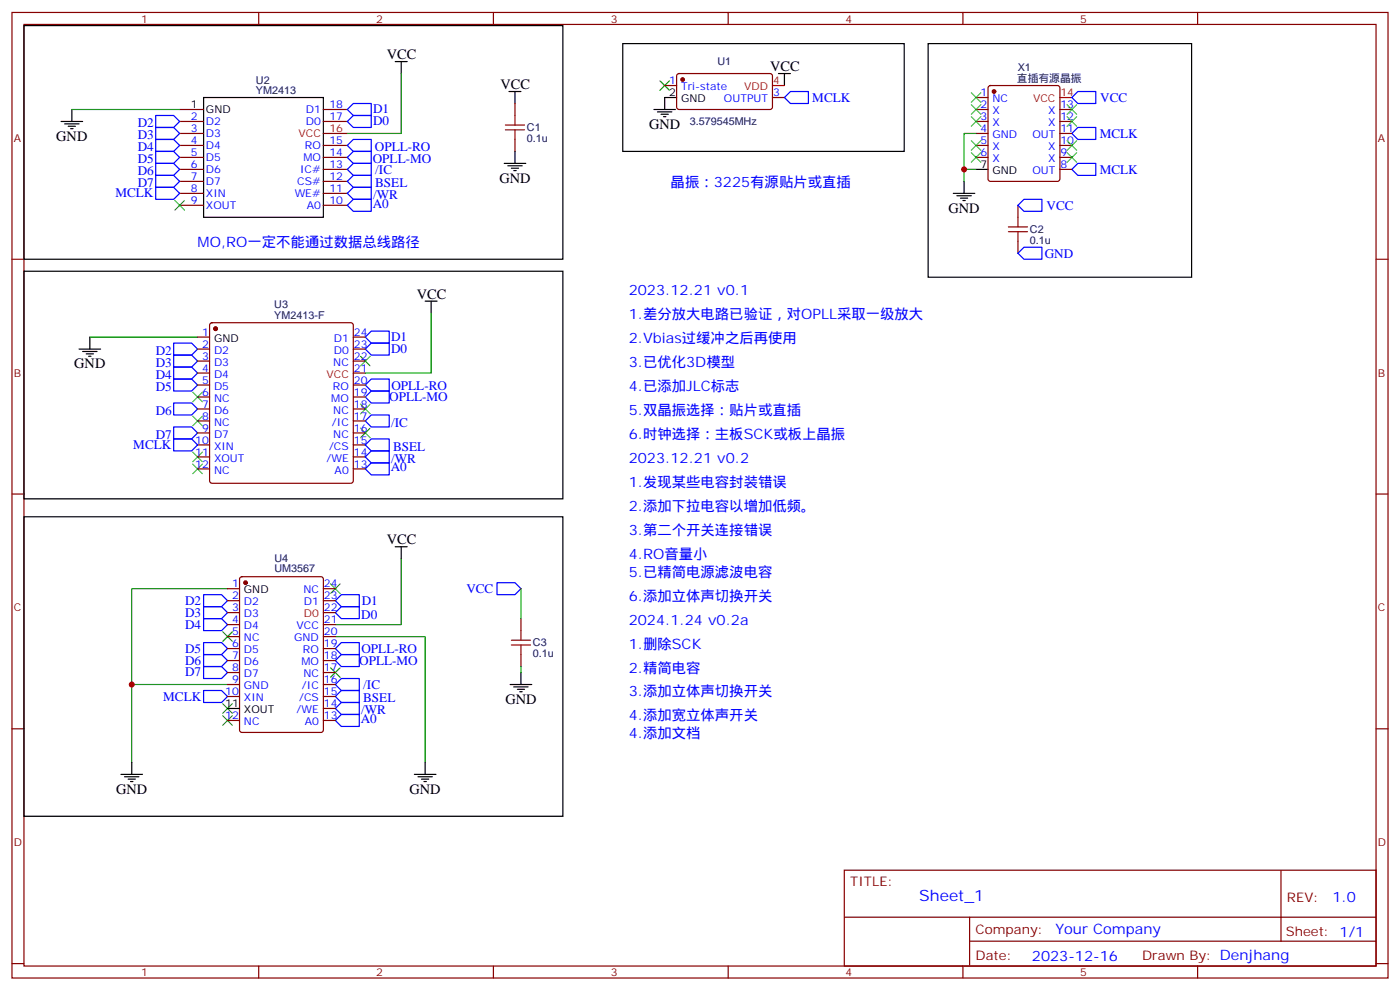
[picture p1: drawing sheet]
<svg xmlns="http://www.w3.org/2000/svg" width="412mm" height="292mm" viewBox="0 0 412 292" stroke-linecap="round" stroke-linejoin="round" font-family="sans-serif">
<g fill="none" stroke="#870000" stroke-width=".35">
<path d="M3.5 3.7h405.4v284.3h-405.4zM7.1 7.2h398.2v277.3h-398.2zM76.2 3.7v3.5M145.3 3.7v3.5M214.5 3.7v3.5M283.6 3.7v3.5M352.8 3.7v3.5M52.9 32.2h7.1M52.9 35.8h7.1M52.9 39.3h7.1M95.2 32.2h7.1M95.2 35.8h7.1"/>
<path d="M95.2 39.3h7.1M151.7 30.5v3.5M195.8 25.2h3.5M199.6 21.9l.4-.2h27.1l.4 .7v9.4l-.7 .4h-27l-.5-.7v-9.1zM227.5 28.7h3.6M287.5 32.2h3.5M287.5 35.8h3.5M287.5 39.3h3.5M287.5 28.7h3.5M291.3 25.4l.4-.2h19.8l.5 .2 .2 .5v26.8l-.2 .5-.5 .2h-19.8l-.5-.2-.2-.5v-26.8zM312.2 32.2h3.5M312.2 35.8h3.5"/>
<path d="M312.2 39.3h3.5M52.9 42.8h7.1M52.9 46.4h7.1M52.9 49.9h7.1M52.9 53.4h7.1M52.9 56.9h7.1M95.2 42.8h7.1M95.2 46.4h7.1M95.2 49.9h7.1M95.2 53.4h7.1M95.2 56.9h7.1M151.7 41.1v3.5"/>
<path d="M287.5 42.8h3.5M287.5 46.4h3.5M312.2 42.8h3.5M312.2 46.4h3.5M312.2 49.9h3.5M3.5 76.3h3.6M52.9 60.5h7.1M95.2 60.5h7.1M299.9 60.5v3.5M299.9 71v3.6M405.3 76.3h3.6M58.2 99.3h3.5"/>
<path d="M62 95.2l.4-.2h41l.5 .2 .2 .5v45.9l-.3 .5-.4 .2h-41l-.5-.2-.2-.5v-45.9zM104.1 99.3h3.5M58.2 102.8h3.5M58.2 106.3h3.5M58.2 109.9h3.5M58.2 113.4h3.5M58.2 116.9h3.5M104.1 102.8h3.5M104.1 106.3h3.5M104.1 109.9h3.5M104.1 113.4h3.5M104.1 116.9h3.5"/>
<path d="M58.2 120.4h3.5M58.2 124h3.5M58.2 127.5h3.5M58.2 131h3.5M58.2 134.5h3.5M58.2 138.1h3.5M104.1 120.4h3.5M104.1 124h3.5M104.1 127.5h3.5M104.1 131h3.5M104.1 134.5h3.5M104.1 138.1h3.5"/>
<path d="M3.5 145.5h3.6M405.3 145.5h3.6M67 173.4h3.6M67 176.9h3.6M70.8 170l.5-.2h23.2l.7 .5v44.7l-.4 .6-23.5 .1-.7-.5v-44.7zM95.2 173.4h3.6M95.2 176.9h3.6M67 180.4h3.6M67 183.9h3.6M67 187.5h3.6M67 191h3.6M67 194.5h3.6"/>
<path d="M67 198h3.6M95.2 180.4h3.6M95.2 183.9h3.6M95.2 187.5h3.6M95.2 191h3.6M95.2 194.5h3.6M95.2 198h3.6M153.5 182.2v3.5M153.5 192.8v3.5M3.5 214.6h3.6M67 201.6h3.6M67 205.1h3.6"/>
<path d="M67 212.2h3.6M95.2 201.6h3.6M95.2 205.1h3.6M95.2 212.2h3.6M95.2 208.6h3.6M405.3 214.6h3.6M248.7 256.3h156.6v28.2h-156.6zM377.3 256.3v20.9M248.7 270.1h156.5M285.6 277.2h119.6M285.6 270.1v14.1M3.5 283.8h3.6"/>
<path d="M76.2 284.5v3.5M145.3 284.5v3.5M214.5 284.5v3.5M283.6 284.5v3.5M352.8 284.5v3.5M405.3 283.8h3.6"/>
</g>
<g fill="none" stroke="#000" stroke-width=".35">
<path d="M7.1 7.5h158.7v68.8h-158.7zM116.4 18.1h3.5M118.2 18.1v3.6M183.4 12.8h82.9v31.8h-82.9zM273.4 12.8h77.6v68.8h-77.6zM18 35.8h6.3M19 36.5h4.3M20.1 37.2h2.1M20.8 37.9h.7M21.2 32.2v3.6M60 28.7h35.2v35.3h-35.2zM149.9 27h3.6"/>
<path d="M151.7 27v3.5M192.6 32.2h6.4M193.7 32.9h4.2M194.7 33.7h2.1M195.4 34.4h.7M199.3 28.7h-3.5v3.5M229.3 21.7h3.5M231.1 21.7v3.5M148.5 48.1h6.4M149.6 48.8h4.2M150.6 49.5h2.2M151.3 50.2h.7"/>
<path d="M151.7 44.6v3.5M280.8 56.9h6.4M281.9 57.6h4.2M282.9 58.3h2.1M283.6 59.1h.7M284 53.4v3.5M287.5 49.9h3.5M7.1 79.9h158.7v67h-158.7zM26.5 99.3v3.5M125.2 88.7h3.6M127 88.7v3.5M23.3 102.8h6.3"/>
<path d="M24.3 103.5h4.3M25.4 104.2h2.1M26.1 104.9h.7M7.1 152.2h158.7v88.2h-158.7zM116.4 161h3.5M118.2 161v3.5M153.5 198v3.6M67 208.6h3.6M150.3 201.6h6.3M151.3 202.3h4.3M152.4 203h2.1M153.1 203.7h.7"/>
<path d="M35.6 228h6.4M36.7 228.7h4.2M37.7 229.4h2.2M38.5 230.2h.7M38.8 224.5v3.5M122.1 228h6.3M123.1 228.7h4.3M124.2 229.4h2.1M124.9 230.2h.7M125.2 224.5v3.5"/>
</g>
<g fill="none" stroke="#3c3" stroke-width=".35">
<path d="M194.4 23.8l2.8 2.8M197.2 23.8l-2.8 2.8M286.1 27.3l2.8 2.8M286.1 30.8l2.8 2.9M286.1 34.4l2.8 2.8M288.9 27.3l-2.8 2.8M288.9 30.8l-2.8 2.9M288.9 34.4l-2.8 2.8M314.3 34.4l2.8 2.8M314.3 30.8l2.8 2.9M317.1 34.4l-2.8 2.8M317.1 30.8l-2.8 2.9"/>
<path d="M51.5 59.1l2.8 2.8M54.3 59.1l-2.8 2.8M286.1 41.4l2.8 2.8M286.1 44.9l2.8 2.9M288.9 41.4l-2.8 2.8M288.9 44.9l-2.8 2.9M314.3 44.9l2.8 2.9M314.3 41.4l2.8 2.8M317.1 44.9l-2.8 2.9M317.1 41.4l-2.8 2.8M56.8 115.5l2.8 2.8M59.6 115.5l-2.8 2.8"/>
<path d="M106.2 119l2.8 2.8M106.2 104.9l2.8 2.8M109 119l-2.8 2.8M109 104.9l-2.8 2.8M56.8 133.1l2.8 2.9M56.8 136.7l2.8 2.8M56.8 122.6l2.8 2.8M59.6 133.1l-2.8 2.9M59.6 136.7l-2.8 2.8M59.6 122.6l-2.8 2.8M106.2 126.1l2.8 2.8M109 126.1l-2.8 2.8"/>
<path d="M97.4 171.9l2.8 2.9M100.2 171.9l-2.8 2.9M65.6 186.1l2.8 2.8M68.4 186.1l-2.8 2.8M97.4 196.6l2.8 2.9M100.2 196.6l-2.8 2.9M65.6 210.7l2.8 2.9M65.6 207.2l2.8 2.8M68.4 210.7l-2.8 2.9M68.4 207.2l-2.8 2.8"/>
</g>
<path d="M227.5 25.2h3.6M312.2 28.7h3.5" fill="none" stroke="#f00" stroke-width=".35"/>
<g fill="#870000" stroke="#870000" stroke-width=".35">
<circle cx="201.1" cy="23.4" r=".53"/>
<circle cx="63.5" cy="96.8" r=".53"/>
<circle cx="292.8" cy="27" r=".53"/>
<circle cx="72.3" cy="171.6" r=".53"/>
</g>
<g fill="none" stroke="#00f" stroke-width=".35">
<path d="M45.9 37.5h5.3l1.7 1.8-1.7 1.8h-5.3zM45.9 34h5.3l1.7 1.8-1.7 1.7h-5.3zM104.1 30.5h5.3v3.5h-5.3l-1.8-1.8zM104.1 34h5.3v3.5h-5.3l-1.8-1.7zM232.8 27h5.3v3.5h-5.3l-1.7-1.8zM317.5 37.5h5.3v3.6h-5.3l-1.8-1.8zM317.5 27h5.3v3.5h-5.3l-1.8-1.8zM45.9 48.1h5.3l1.7 1.8-1.7 1.7h-5.3zM45.9 51.6h5.3l1.7 1.8-1.7 1.8h-5.3zM45.9 44.6h5.3l1.7 1.8-1.7 1.7h-5.3zM45.9 41.1h5.3l1.7 1.7-1.7 1.8h-5.3zM45.9 55.2h5.3l1.7 1.7-1.7 1.8h-5.3z"/>
<path d="M102.3 46.4l1.8-1.8h5.3v3.5h-5.3zM102.3 42.8l1.8-1.7h5.3v3.5h-5.3zM104.1 48.1h5.3v3.5h-5.3l-1.8-1.7zM104.1 55.2h5.3v3.5h-5.3l-1.8-1.8zM104.1 51.6h5.3v3.6h-5.3l-1.8-1.8zM301.6 58.7h5.3v3.5h-5.3l-1.7-1.7zM317.5 48.1h5.3v3.5h-5.3l-1.8-1.7zM102.3 60.5l1.8-1.8h5.3v3.5h-5.3zM299.9 74.6l1.7-1.8h5.3v3.5h-5.3zM109.4 97.5h5.3v3.5h-5.3l-1.8-1.7zM51.2 111.6h5.2l1.8 1.8-1.8 1.7h-5.2zM51.2 108.1h5.2l1.8 1.8-1.8 1.7h-5.2z"/>
<path d="M51.2 104.6h5.2l1.8 1.7-1.8 1.8h-5.2zM51.2 101h5.2l1.8 1.8-1.8 1.8h-5.2zM51.2 118.7h5.2l1.8 1.7-1.8 1.8h-5.2zM107.6 116.9l1.8-1.8h5.3v3.6h-5.3zM107.6 113.4l1.8-1.8h5.3v3.5h-5.3zM107.6 102.8l1.8-1.8h5.3v3.6h-5.3zM51.2 125.7h5.2l1.8 1.8-1.8 1.8h-5.2zM51.2 129.3h5.2l1.8 1.7-1.8 1.8h-5.2zM107.6 138.1l1.8-1.8h5.3v3.5h-5.3zM109.4 122.2h5.3v3.5h-5.3l-1.8-1.7zM109.4 132.8h5.3v3.5h-5.3l-1.8-1.8zM109.4 129.3h5.3v3.5h-5.3l-1.8-1.8z"/>
<path d="M60 178.6h5.3l1.7 1.8-1.7 1.8h-5.3zM60 175.1h5.3l1.7 1.8-1.7 1.7h-5.3zM100.5 175.1h5.3v3.5h-5.3l-1.7-1.7zM100.5 178.6h5.3v3.6h-5.3l-1.7-1.8zM146.4 171.6h5.3l1.8 1.8-1.8 1.7h-5.3zM60 196.3h5.3l1.7 1.7-1.7 1.8h-5.3zM60 192.8h5.3l1.7 1.7-1.7 1.8h-5.3zM60 189.2h5.3l1.7 1.8-1.7 1.8h-5.3zM60 182.2h5.3l1.7 1.7-1.7 1.8h-5.3zM98.8 194.5l1.7-1.7h5.3v3.5h-5.3zM98.8 191l1.7-1.8h5.3v3.6h-5.3zM100.5 199.8h5.3v3.5h-5.3l-1.7-1.7z"/>
<path d="M60 203.3h5.3l1.7 1.8-1.7 1.8h-5.3zM98.8 212.2l1.7-1.8h5.3v3.5h-5.3zM100.5 206.9h5.3v3.5h-5.3l-1.7-1.8zM100.5 203.3h5.3v3.6h-5.3l-1.7-1.8z"/>
</g>
<path d="M21.2 32.2h31.7M118.2 21.7v17.6h-15.9M287.5 39.3h-3.5v14.1M284 49.9h3.5M26.5 99.3h31.7M127 92.2v17.7h-19.4M67 173.4h-28.2v51.1M118.2 164.5v19.4h-19.4M153.5 173.4v8.8M98.8 187.5h26.4v37M153.5 196.3v1.7M38.8 201.6h28.2" fill="none" stroke="#008700" stroke-width=".35"/>
<path d="M148.9 36.8h5.6M148.9 38.2h5.6M151.7 34v2.8M151.7 38.2v2.9M297 68.2h5.7M297 66.8h5.7M299.9 64v2.8M299.9 68.2v2.8M150.6 189.9h5.7M150.6 188.5h5.7M153.5 185.7v2.8M153.5 189.9v2.9" fill="none" stroke="#a10000" stroke-width=".35"/>
<g fill="#c00">
<circle cx="38.8" cy="201.6" r=".88"/>
<circle cx="284" cy="49.9" r=".88"/>
</g>
<text font-size="4.6" fill="#00f" x="270.8" y="265.3">Sheet_1</text>
<g font-size="4.2">
<text x="113.9" y="17.4">VCC</text>
<text x="226.8" y="21">VCC</text>
<text x="147.5" y="26.2">VCC</text>
<text x="16.6" y="41.4">GND</text>
<text x="191.2" y="37.9">GND</text>
<text x="147.1" y="53.8">GND</text>
<text x="279.4" y="62.6">GND</text>
<text x="122.8" y="88">VCC</text>
<text x="21.9" y="108.4">GND</text>
<text x="113.9" y="160.3">VCC</text>
<text x="148.9" y="207.2">GND</text>
<text x="34.2" y="233.7">GND</text>
<text x="120.6" y="233.7">GND</text>
</g>
<g font-size="4.2" fill="#00f">
<text x="197.6" y="55.2">晶振：3225有源贴片或直插</text>
<text x="58.2" y="72.8">MO,RO一定不能通过数据总线路径</text>
<text x="185.2" y="86.9">2023.12.21 v0.1</text>
<text x="185.2" y="94">1.差分放大电路已验证，对OPLL采取一级放大</text>
<text x="185.2" y="101">2.Vbias过缓冲之后再使用</text>
<text x="185.2" y="108.1">3.已优化3D模型</text>
<text x="185.2" y="115.1">4.已添加JLC标志</text>
<text x="185.2" y="122.2">5.双晶振选择：贴片或直插</text>
<text x="185.2" y="129.3">6.时钟选择：主板SCK或板上晶振</text>
<text x="185.2" y="136.3">2023.12.21 v0.2</text>
<text x="185.2" y="143.4">1.发现某些电容封装错误</text>
<text x="185.2" y="150.4">2.添加下拉电容以增加低频。</text>
<text x="185.2" y="157.5">3.第二个开关连接错误</text>
<text x="185.2" y="164.5">4.RO音量小</text>
<text x="185.2" y="169.8">5.已精简电源滤波电容</text>
<text x="185.2" y="176.9">6.添加立体声切换开关</text>
<text x="185.2" y="183.9">2024.1.24 v0.2a</text>
<text x="185.2" y="191">1.删除SCK</text>
<text x="185.2" y="198">2.精简电容</text>
<text x="185.2" y="205.1">3.添加立体声切换开关</text>
<text x="185.2" y="212.2">4.添加宽立体声开关</text>
<text x="185.2" y="217.5">4.添加文档</text>
<text x="392.5" y="265.5">1.0</text>
<text x="310.9" y="275.1">Your Company</text>
<text x="304" y="282.9">2023-12-16</text>
</g>
<g font-size="3.9" fill="#00f">
<text x="324.1" y="30">VCC</text>
<text x="109.9" y="33.3">D1</text>
<text x="239.3" y="30">MCLK</text>
<text x="40.6" y="41.1">D3</text>
<text x="40.6" y="37.5">D2</text>
<text x="109.9" y="36.8">D0</text>
<text x="324" y="40.6">MCLK</text>
<text x="40.6" y="44.6">D4</text>
<text x="109.8" y="47.9">OPLL-MO</text>
<text x="110.4" y="44.4">OPLL-RO</text>
<text x="40.6" y="51.6">D6</text>
<text x="40.6" y="48.1">D5</text>
<text x="110.6" y="51.2">/IC</text>
<text x="324" y="51.2">MCLK</text>
<text x="34" y="58.1">MCLK</text>
<text x="40.6" y="55.2">D7</text>
<text x="109.9" y="58.7">/WR</text>
<text x="110.5" y="55.2">BSEL</text>
<text x="109.8" y="61.2">A0</text>
<text x="308.3" y="61.7">VCC</text>
<text x="307.7" y="76">GND</text>
<text x="115.2" y="100.3">D1</text>
<text x="45.9" y="104.6">D2</text>
<text x="115.2" y="103.9">D0</text>
<text x="45.9" y="111.6">D4</text>
<text x="45.9" y="108.1">D3</text>
<text x="45.9" y="115.1">D5</text>
<text x="114.6" y="118.2">OPLL-MO</text>
<text x="115.3" y="114.7">OPLL-RO</text>
<text x="45.9" y="122.2">D6</text>
<text x="115.2" y="125.7">/IC</text>
<text x="45.9" y="129.3">D7</text>
<text x="39.3" y="132.2">MCLK</text>
<text x="115.2" y="136.3">/WR</text>
<text x="115.8" y="132.8">BSEL</text>
<text x="115.1" y="138.8">A0</text>
<text x="54.5" y="178">D2</text>
<text x="106.5" y="178">D1</text>
<text x="137.4" y="174.6">VCC</text>
<text x="54.5" y="185.1">D4</text>
<text x="54.5" y="181.6">D3</text>
<text x="106.4" y="182.2">D0</text>
<text x="54.5" y="195.7">D6</text>
<text x="54.5" y="192.2">D5</text>
<text x="105.8" y="195.8">OPLL-MO</text>
<text x="106.5" y="192.3">OPLL-RO</text>
<text x="54.5" y="199.2">D7</text>
<text x="107" y="202.9">/IC</text>
<text x="48.1" y="206.3">MCLK</text>
<text x="107" y="206.9">BSEL</text>
<text x="106.3" y="212.9">A0</text>
<text x="106.4" y="210.4">/WR</text>
</g>
<g font-size="3.9" fill="#800">
<text x="250.5" y="260.8">TITLE:</text>
<text x="379.1" y="265.5">REV:</text>
<text x="287.4" y="275">Company:</text>
<text x="378.7" y="275.7">Sheet: 1/1</text>
<text x="287.4" y="282.7">Date:</text>
<text x="336.4" y="282.8">Drawn By: Denjhang</text>
</g>
<g font-size="3.2" fill="#800">
<text x="41.6" y="6.7">1</text>
<text x="110.8" y="6.7">2</text>
<text x="179.9" y="6.7">3</text>
<text x="249.1" y="6.7">4</text>
<text x="318.2" y="6.7">5</text>
<text x="4.1" y="41.8">A</text>
<text x="405.9" y="41.8">A</text>
<text x="4.1" y="110.9">B</text>
<text x="405.9" y="110.9">B</text>
<text x="4.1" y="180.1">C</text>
<text x="405.9" y="180.1">C</text>
<text x="4.1" y="249.2">D</text>
<text x="405.9" y="249.2">D</text>
<text x="41.6" y="287.5">1</text>
<text x="110.8" y="287.5">2</text>
<text x="179.9" y="287.5">3</text>
<text x="249.1" y="287.5">4</text>
<text x="318.2" y="287.5">5</text>
</g>
<g font-size="3.2" fill="#000080">
<text x="211.3" y="19.3">U1</text>
<text x="299.8" y="21">X1</text>
<text x="75.4" y="27.7">YM2413</text>
<text x="75.4" y="24.7">U2</text>
<text x="299.6" y="24.1">直插有源晶振</text>
<text x="155.2" y="41.9">0.1u</text>
<text x="155.2" y="38.7">C1</text>
<text x="203.2" y="36.9">3.579545MHz</text>
<text x="303.4" y="71.8">0.1u</text>
<text x="303.4" y="68.7">C2</text>
<text x="80.8" y="94">YM2413-F</text>
<text x="80.8" y="90.8">U3</text>
<text x="80.8" y="165.5">U4</text>
<text x="80.8" y="168.6">UM3567</text>
<text x="157" y="190.4">C3</text>
<text x="157" y="193.5">0.1u</text>
</g>
<g font-size="3.2">
<text x="197.1" y="28.4">2</text>
<text x="56.2" y="31.9">1</text>
<text x="60.7" y="33.3">GND</text>
<text x="200.6" y="30.1">GND</text>
<text x="288.8" y="49.5">7</text>
<text x="292.3" y="51.3">GND</text>
<text x="63" y="100.7">GND</text>
<text x="71.9" y="174.8">GND</text>
<text x="66.3" y="208.3">11</text>
<text x="71.9" y="210">XOUT</text>
</g>
<g font-size="3.2" fill="#00f">
<text x="197.1" y="24.8">1</text>
<text x="200.6" y="26.6">Tri-state</text>
<text x="227.7" y="28.4">3</text>
<text x="288.8" y="28.4">1</text>
<text x="56.2" y="35.4">2</text>
<text x="90.1" y="33.3">D1</text>
<text x="97" y="31.9">18</text>
<text x="97" y="35.4">17</text>
<text x="213.3" y="30.1">OUTPUT</text>
<text x="288.8" y="35.4">3</text>
<text x="288.8" y="31.9">2</text>
<text x="292.3" y="33.7">X</text>
<text x="292.3" y="30.1">NC</text>
<text x="308.7" y="33.7">X</text>
<text x="312.4" y="31.9">13</text>
<text x="312.4" y="35.4">12</text>
<text x="56.2" y="38.9">3</text>
<text x="60.7" y="36.8">D2</text>
<text x="60.7" y="40.4">D3</text>
<text x="90.1" y="36.8">D0</text>
<text x="288.8" y="38.9">4</text>
<text x="292.3" y="40.7">GND</text>
<text x="292.3" y="37.2">X</text>
<text x="304.1" y="40.7">OUT</text>
<text x="308.7" y="37.2">X</text>
<text x="312.4" y="38.9">11</text>
<text x="56.2" y="42.5">4</text>
<text x="56.2" y="46">5</text>
<text x="60.7" y="43.9">D4</text>
<text x="60.7" y="47.4">D5</text>
<text x="89.4" y="47.4">MO</text>
<text x="89.8" y="43.9">RO</text>
<text x="97" y="46">14</text>
<text x="97" y="42.5">15</text>
<text x="288.8" y="46">6</text>
<text x="288.8" y="42.5">5</text>
<text x="292.3" y="47.8">X</text>
<text x="292.3" y="44.2">X</text>
<text x="308.7" y="44.2">X</text>
<text x="308.7" y="47.8">X</text>
<text x="312.4" y="42.5">10</text>
<text x="312.4" y="46">9</text>
<text x="56.2" y="49.5">6</text>
<text x="56.2" y="53.1">7</text>
<text x="60.7" y="50.9">D6</text>
<text x="88.4" y="50.9">IC#</text>
<text x="97" y="53.1">12</text>
<text x="97" y="49.5">13</text>
<text x="304.1" y="51.3">OUT</text>
<text x="312.4" y="49.5">8</text>
<text x="56.2" y="56.6">8</text>
<text x="60.7" y="54.5">D7</text>
<text x="60.7" y="58">XIN</text>
<text x="86.8" y="58">WE#</text>
<text x="87.6" y="54.5">CS#</text>
<text x="97" y="56.6">11</text>
<text x="56.2" y="60.1">9</text>
<text x="60.7" y="61.5">XOUT</text>
<text x="90.4" y="61.5">A0</text>
<text x="97" y="60.1">10</text>
<text x="59.5" y="98.9">1</text>
<text x="98.3" y="100.7">D1</text>
<text x="104.2" y="98.9">24</text>
<text x="59.5" y="102.4">2</text>
<text x="59.5" y="106">3</text>
<text x="63" y="104.2">D2</text>
<text x="63" y="107.7">D3</text>
<text x="98.2" y="107.7">NC</text>
<text x="98.3" y="104.2">D0</text>
<text x="104.2" y="106">22</text>
<text x="104.2" y="102.4">23</text>
<text x="59.5" y="109.5">4</text>
<text x="59.5" y="113">5</text>
<text x="63" y="111.3">D4</text>
<text x="104.2" y="113">20</text>
<text x="104.2" y="109.5">21</text>
<text x="59.5" y="116.6">6</text>
<text x="63" y="114.8">D5</text>
<text x="63" y="118.3">NC</text>
<text x="97.6" y="118.3">MO</text>
<text x="98.1" y="114.8">RO</text>
<text x="104.2" y="116.6">19</text>
<text x="59.5" y="120.1">7</text>
<text x="59.5" y="123.6">8</text>
<text x="63" y="121.8">D6</text>
<text x="63" y="125.4">NC</text>
<text x="97.8" y="125.4">/IC</text>
<text x="98.2" y="121.8">NC</text>
<text x="104.2" y="123.6">17</text>
<text x="104.2" y="120.1">18</text>
<text x="57.5" y="130.7">10</text>
<text x="59.5" y="127.1">9</text>
<text x="63" y="128.9">D7</text>
<text x="98.2" y="128.9">NC</text>
<text x="104.2" y="130.7">15</text>
<text x="104.2" y="127.1">16</text>
<text x="57.5" y="134.2">11</text>
<text x="57.5" y="137.7">12</text>
<text x="63" y="132.4">XIN</text>
<text x="63" y="136">XOUT</text>
<text x="96.2" y="136">/WE</text>
<text x="96.9" y="132.4">/CS</text>
<text x="104.2" y="137.7">13</text>
<text x="104.2" y="134.2">14</text>
<text x="63" y="139.5">NC</text>
<text x="98.6" y="139.5">A0</text>
<text x="68.4" y="173">1</text>
<text x="95.4" y="173">24</text>
<text x="68.4" y="176.5">2</text>
<text x="71.9" y="178.3">D2</text>
<text x="89.4" y="174.8">NC</text>
<text x="89.5" y="178.3">D1</text>
<text x="95.4" y="176.5">23</text>
<text x="68.4" y="180.1">3</text>
<text x="68.4" y="183.6">4</text>
<text x="71.9" y="181.8">D3</text>
<text x="71.9" y="185.3">D4</text>
<text x="87.3" y="185.3">VCC</text>
<text x="95.4" y="183.6">21</text>
<text x="95.4" y="180.1">22</text>
<text x="68.4" y="187.1">5</text>
<text x="68.4" y="190.6">6</text>
<text x="71.9" y="188.9">NC</text>
<text x="86.7" y="188.9">GND</text>
<text x="95.4" y="190.6">19</text>
<text x="95.4" y="187.1">20</text>
<text x="68.4" y="194.2">7</text>
<text x="68.4" y="197.7">8</text>
<text x="71.9" y="192.4">D5</text>
<text x="71.9" y="195.9">D6</text>
<text x="88.8" y="195.9">MO</text>
<text x="89.2" y="192.4">RO</text>
<text x="95.4" y="197.7">17</text>
<text x="95.4" y="194.2">18</text>
<text x="68.4" y="201.2">9</text>
<text x="71.9" y="199.5">D7</text>
<text x="71.9" y="203">GND</text>
<text x="89" y="203">/IC</text>
<text x="89.4" y="199.5">NC</text>
<text x="95.4" y="201.2">16</text>
<text x="66.3" y="204.8">10</text>
<text x="71.9" y="206.5">XIN</text>
<text x="88.1" y="206.5">/CS</text>
<text x="95.4" y="208.3">14</text>
<text x="95.4" y="204.8">15</text>
<text x="66.3" y="211.8">12</text>
<text x="71.9" y="213.6">NC</text>
<text x="87.4" y="210">/WE</text>
<text x="89.8" y="213.6">A0</text>
<text x="95.4" y="211.8">13</text>
</g>
<g font-size="3.2" fill="#f00">
<text x="219.2" y="26.6">VDD</text>
<text x="227.7" y="24.8">4</text>
<text x="312.4" y="28.4">14</text>
<text x="304.3" y="30.1">VCC</text>
<text x="87.9" y="40.4">VCC</text>
<text x="97" y="38.9">16</text>
<text x="96.2" y="111.3">VCC</text>
<text x="89.5" y="181.8">D0</text>
</g>
</svg>
